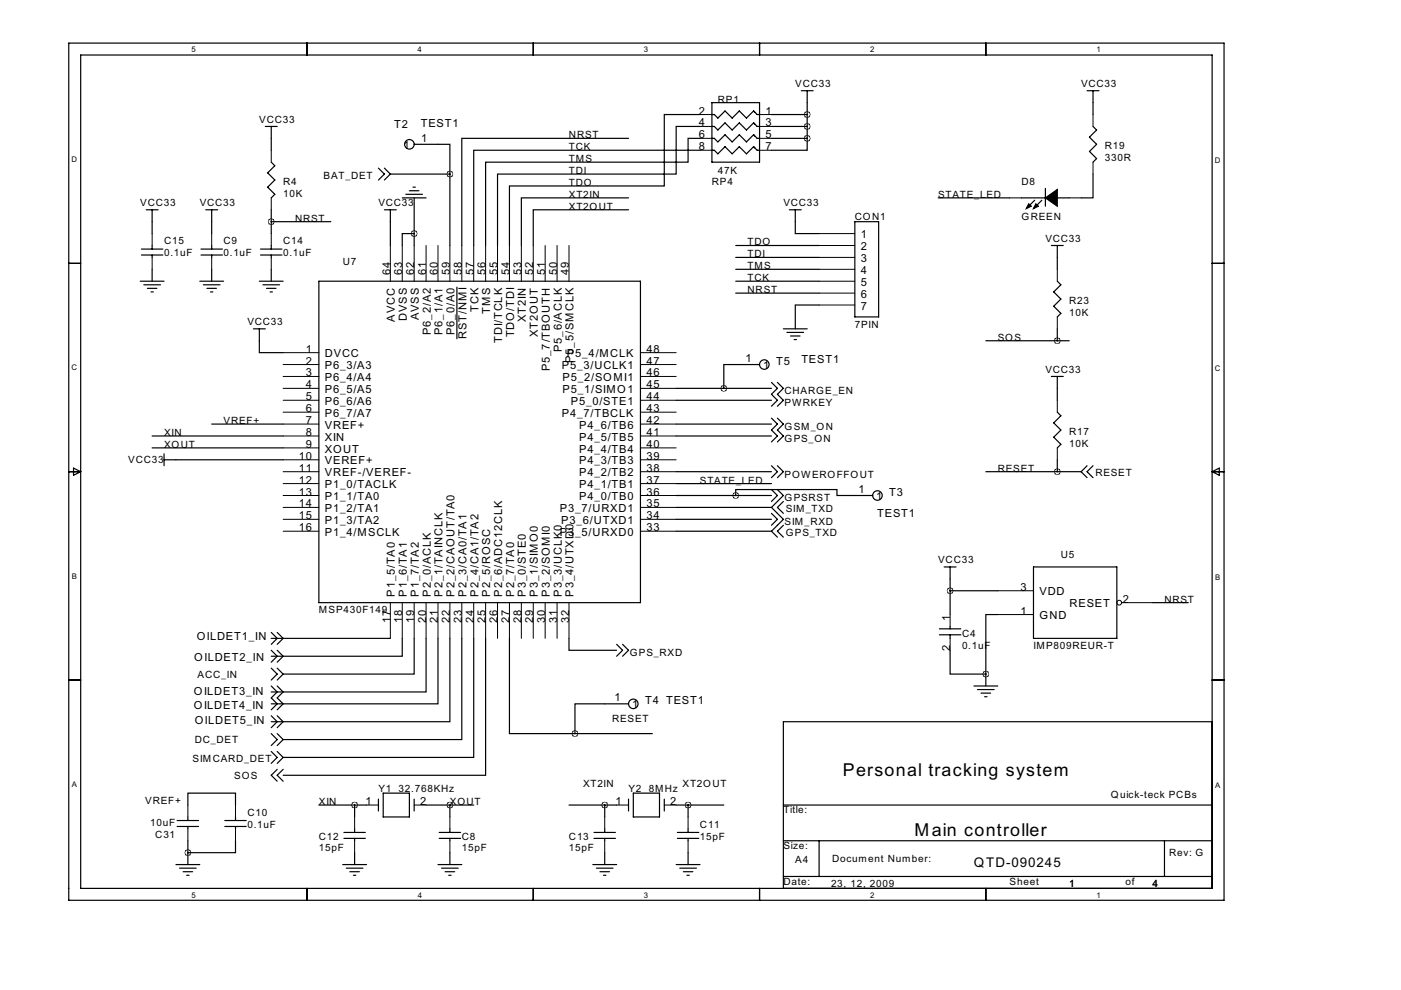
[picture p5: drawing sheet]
<svg xmlns="http://www.w3.org/2000/svg" width="297mm" height="210mm" viewBox="0 0 297 210" stroke-linecap="round" stroke-linejoin="round" font-family="sans-serif">
<g fill="none" stroke="#000" stroke-width=".25">
<path d="M17.1 11.7h239.9v176.7h-239.9zM65.1 9.1v2.6M113.1 9.1v2.6M161 9.1v2.6M169.9 19.2h2.5M171.1 19.2v7.6M209 9.1h-194.4v46.8M209 9.1h50.5v135.1M209 9.1v2.6M230.5 19.2h2.5M231.7 19.2v5.1M56.2 26.8h2.6"/>
<path d="M57.5 34.4l.8 .8-1.5 1.5 1.5 1.5-1.5 1.5 1.5 1.5-.8 .8M57.5 26.8v5.1M80.2 35.7l1.3 1.2-1.3 1.3M81.5 35.7l1.3 1.2M82.8 36.9l-1.3 1.3M82.8 36.9h12.6M87.6 39.7h.5M87.8 30.6h7.6v6.3M95.4 36.9v15.2M133.3 29.3h-35.4v22.8M148.4 31.9h-48v20.2M148.4 24.3h-7.6v15.1h-32.8v12.7"/>
<path d="M148.4 26.8h-5v10.1h-37.9v15.2M148.4 29.3h-2.5v5.1h-42.9v17.7M150.9 21.8h10.1v12.6h-10.1zM150.9 24.3h.5l.8 .8 1.5-1.6 1.5 1.6 1.5-1.6 1.6 1.6 1.5-1.6 .7 .8h.5M150.9 26.8h.5l.8 .8 1.5-1.5 1.5 1.5 1.5-1.5 1.6 1.5 1.5-1.5 .7 .7h.5M150.9 29.3h.5l.8 .8 1.5-1.5 1.5 1.5 1.5-1.5 1.6 1.5 1.5-1.5 .7 .7h.5M150.9 31.9h.5l.8 .7 1.5-1.5 1.5 1.5 1.5-1.5 1.6 1.5 1.5-1.5 .7 .8h.5M163.6 24.3h7.5M163.6 26.8h7.5M163.6 29.3h7.5M171.1 26.8v5.1h-7.5M221.6 40v3.7"/>
<path d="M231.7 36.9v5.1h-2.5M231.7 26.8l.8 .8-1.5 1.5 1.5 1.5-1.5 1.5 1.5 1.5-.8 .8M14.6 55.9v135.1h50.5M14.6 55.9h2.5M29.7 59.6h5.1M30 52.8h4.5M30 54.1h4.5M31 44.5h2.5M32.3 44.5v5M32.3 52.1v.7M32.3 54.1v.5M32.3 57.1v2.5"/>
<path d="M42.4 59.6h5M42.6 52.8h4.6M42.6 54.1h4.6M43.6 44.5h2.5M44.9 44.5v5M44.9 52.1v.7M44.9 54.1v.5M44.9 57.1v2.5M55 59.6h5M55.2 52.8h4.6M55.2 54.1h4.6M57.5 44.5v5"/>
<path d="M57.5 52.1v.7M57.5 54.1v.5M57.5 57.1v2.5M57.5 47h12.6M67.6 59.6h68.2v68.2h-68.2zM81.5 44.5h2.5M82.8 44.5v7.6M85.3 42h5M86 41.2h3.6M86.8 40.5h2M87.8 49.5h-2.5v2.6M87.8 42v10.1"/>
<path d="M133.3 44.5h-20.2v7.6M133.3 42h-22.8v10.1M156 59.6h17.7M156 52.1h17.7M156 54.6h17.7M156 57.1h17.7M167.4 44.5h2.5M168.6 44.5v5h5.1M181.2 47h5.1v20.2h-5.1zM198.9 42h15.2M216.6 42h5M219.4 42.5l-1.5 1.5"/>
<path d="M220.9 42.5l-1.5 1.5M222.9 52.1h2.5M224.2 59.6l.7 .8-1.5 1.5 1.5 1.5-1.5 1.5 1.5 1.6-.7 .7M224.2 42h2.5M224.2 52.1v5M257 55.9h2.5M30.5 60.4h3.5M31.2 61.2h2.1M32 61.9h.5M43.1 60.4h3.6M43.9 61.2h2M44.6 61.9h.5"/>
<path d="M53.7 69.7h2.5M55 69.7v5.1h5M55.7 60.4h3.6M56.5 61.2h2M57.3 61.9h.5M96.9 60.9v10.9M156 62.2h17.7M161 77.3h-7.5v5.1M166.1 69.7h5M166.8 70.5h3.6M167.6 71.3h2M168.4 72h.5"/>
<path d="M173.7 64.7h-5.1v5M181.2 67.2h.1M209 72.3h17.7M222.9 79.8h2.5M224.2 69.7v2.6M224.2 79.8v5.1M15.6 99.3l1.5 .7-1.5 .8zM32.3 92.5h27.7M32.3 95h27.7M34.8 97.5h25.2M34.8 96.3v2.5M44.9 89.9h15.1"/>
<path d="M143.4 84.9h20.2M143.4 89.9h20.2M143.4 92.5h20.2M143.4 82.4h20.2M163.6 88.7l1.2 1.2-1.2 1.3 1.2 1.3-1.2 1.2M163.6 81.1l1.2 1.3-1.2 1.2 1.2 1.3-1.2 1.3M163.6 98.8l1.2 1.2-1.2 1.3M164.8 98.8l1.3 1.2-1.3 1.3M164.8 88.7l1.3 1.2-1.3 1.3 1.3 1.3-1.3 1.2M164.8 81.1l1.3 1.3-1.3 1.2 1.3 1.3-1.3 1.3M224.2 87.4l.7 .8-1.5 1.5 1.5 1.5-1.5 1.5 1.5 1.5-.7 .8M224.2 97.5v2.5"/>
<path d="M230.5 98.8l-1.3 1.2M231.7 98.8l-1.2 1.2 1.2 1.3M14.6 100h2.5M143.4 100h20.2M143.4 105.1h20.2M143.4 102.6h20.2M143.4 107.6h20.2M143.4 110.1h20.2M143.4 112.7h20.2M156 105.1v-1.3h21.5v1.3h7.5M163.6 103.8l1.2 1.3-1.2 1.3M163.6 107.6l2.5 2.5-2.5 2.6"/>
<path d="M163.6 108.9l1.2 1.2-1.2 1.3M163.6 112.7l1.2 1.2M164.8 103.8l1.3 1.3-2.5 2.5M166.1 106.4l-1.3 1.2 1.3 1.3M166.1 111.4l-1.3 1.3 1.3 1.2M209 100h20.2M229.2 100l1.3 1.3M257 100h2.5M257 100l1.5-.7v1.5zM57.5 135.4h25.3M57.5 134.1l1.3 1.3-1.3 1.3M57.5 137.9l1.3 1.3-1.3 1.3"/>
<path d="M58.8 134.1l1.2 1.3-1.2 1.3M58.8 137.9l1.2 1.3-1.2 1.3M67.6 127.8h.1M85.3 135.4v3.8h-27.8M87.8 135.4v7.6h-27.8M90.3 135.4v11.4h-32.8M92.9 135.4v13.9h-35.4M95.4 135.4v17.7h-37.9M97.9 135.4v21.5h-37.9M100.4 135.4v25.3h-40.4M103 135.4v29h-43M108 135.4v20.2h13.9"/>
<path d="M120.6 135.4v2.5h10.1M130.7 136.7l1.3 1.2-1.3 1.3M132 136.7l1.3 1.2-1.3 1.3M199.2 134.6h4.5M199.2 133.4h4.5M200.2 120.2h2.5M201.4 137.9v5.1h7.6M201.4 120.2v10.1M201.4 132.9v.5M201.4 134.6v.8M201.4 125.3h10.1M211.5 130.3h-2.5v12.7"/>
<path d="M219.1 120.2h17.7v15.2h-17.7zM244.4 127.8h7.5M14.6 144.2h2.5M57.5 141.7l1.3 1.3-1.3 1.2M57.5 159.4l1.3 1.3-1.3 1.2M57.5 155.6l1.3 1.3-1.3 1.2M57.5 145.5l1.3 1.3-1.3 1.2 1.3 1.3-1.3 1.3M57.5 151.8l1.3 1.3-1.3 1.2M58.8 141.7l1.2 1.3M58.8 159.4l1.2 1.3M58.8 155.6l1.2 1.3M58.8 145.5l1.2 1.3-1.2 1.2 1.2 1.3-1.2 1.3"/>
<path d="M58.8 151.8l1.2 1.3-1.2 1.2M60 143l-1.2 1.2M60 156.9l-1.2 1.2M121.9 155.6h16.4M133.3 149.3h-11.4v6.3M206.5 145.5h5M207.2 146.3h3.6M208 147h2M208.8 147.8h.5M209 143v2.5M257 144.2h2.5M257 153.1h-90.9v35.3"/>
<path d="M259.5 144.2v46.8h-194.4M37.6 174h4.5M37.6 175.3h4.5M39.8 170.8v-2.6h10.1v2.6M39.8 173.3v.7M39.8 175.3v.5M39.8 178.3v5.1M42.4 173.3h.1M47.7 174h4.5M47.7 175.3h4.5M49.9 178.3v2.6h-10.1M49.9 173.3v.7"/>
<path d="M49.9 175.3v.5M58.8 163.2l-1.3 1.2 1.3 1.3M60 163.2l-1.2 1.2 1.2 1.3M60 160.7l-1.2 1.2M67.6 170.8h10.1M72.9 176.6h4.6M72.9 177.8h4.6M75.2 170.8v2.5M75.2 175.8v.8M75.2 177.8v.5M80.2 173.3h.1M80.2 169.5v2.5"/>
<path d="M81.2 168.2h5.6v5.1h-5.6zM87.8 169.5v2.5M90.3 170.8h10.1M93.1 176.6h4.6M93.1 177.8h4.6M95.4 170.8v2.5M95.4 175.8v.8M95.4 177.8v.5M120.6 170.8h10.1M125.9 176.6h4.6M125.9 177.8h4.6M128.2 170.8v2.5"/>
<path d="M128.2 175.8v.8M128.2 177.8v.5M133.3 173.3h.1M133.3 169.5v2.5M134.3 168.2h5.5v5.1h-5.5zM140.8 169.5v2.5M143.4 170.8h10.1M143.6 176.6h4.6M143.6 177.8h4.6M145.9 170.8v2.5M145.9 175.8v.8M145.9 177.8v.5"/>
<path d="M166.1 178.3h90.9M166.1 170.8h90.9M173.7 178.3v7.6M246.9 178.3v7.6M37.3 183.4h5.1M38.1 184.1h3.5M38.8 184.9h2M39.6 185.7h.5M65.1 188.4v2.6M72.7 183.4h5M73.4 184.1h3.6M74.2 184.9h2"/>
<path d="M74.9 185.7h.5M75.2 180.9v2.5M92.9 183.4h5M93.6 184.1h3.6M94.4 184.9h2M95.1 185.7h.5M95.4 180.9v2.5M113.1 188.4v2.6M125.7 183.4h5M126.4 184.1h3.6M127.2 184.9h2M128 185.7h.5"/>
<path d="M128.2 180.9v2.5M143.4 183.4h5M144.1 184.1h3.6M144.9 184.9h2M145.6 185.7h.5M145.9 180.9v2.5M161 188.4v2.6M166.1 185.9h90.9M209 188.4v2.6"/>
<circle cx="86.8" cy="30.6" r="1.01"/>
<circle cx="162" cy="77.3" r="1.01"/>
<circle cx="186" cy="105.1" r="1.01"/>
<circle cx="134.3" cy="149.3" r="1.01"/>
</g>
<g fill="none" stroke="#000" stroke-width=".21">
<path d="M57.5 31.9v2.5M148.4 24.3h2.5M148.4 31.9h2.5M148.4 26.8h2.5M148.4 29.3h2.5M161 24.3h2.6M161 31.9h2.6M161 26.8h2.6M161 29.3h2.6M231.7 24.3v2.5M231.7 34.4v2.5M32.3 49.5v2.6"/>
<path d="M32.3 54.6v2.5M44.9 49.5v2.6M44.9 54.6v2.5M57.5 42v2.5M57.5 49.5v2.6M57.5 54.6v2.5M82.8 52.1v7.5M85.3 52.1v7.5M87.8 52.1v7.5M90.3 52.1v7.5M92.9 52.1v7.5M95.4 52.1v7.5"/>
<path d="M97.9 52.1v7.5M100.4 52.1v7.5M103 52.1v7.5M105.5 52.1v7.5M108 52.1v7.5M110.5 52.1v7.5M113.1 52.1v7.5M115.6 52.1v7.5M118.1 52.1v7.5M120.6 52.1v7.5M173.7 49.5h7.5M173.7 52.1h7.5"/>
<path d="M173.7 54.6h7.5M173.7 57.1h7.5M173.7 59.6h7.5M214.1 42h2.5M224.2 57.1v2.5M226.7 42h2.5M60 74.8h7.6M60 77.3h7.6M60 79.8h7.6M135.8 74.8h7.6M135.8 77.3h7.6M135.8 79.8h7.6"/>
<path d="M173.7 62.2h7.5M173.7 64.7h7.5M224.2 67.2v2.5M60 82.4h7.6M60 84.9h7.6M60 87.4h7.6M60 89.9h7.6M60 92.5h7.6M60 95h7.6M60 97.5h7.6M135.8 82.4h7.6M135.8 84.9h7.6"/>
<path d="M135.8 87.4h7.6M135.8 89.9h7.6M135.8 92.5h7.6M135.8 95h7.6M135.8 97.5h7.6M224.2 84.9v2.5M224.2 95v2.5M60 100h7.6M60 102.6h7.6M60 105.1h7.6M60 107.6h7.6M60 110.1h7.6"/>
<path d="M60 112.7h7.6M135.8 100h7.6M135.8 102.6h7.6M135.8 105.1h7.6M135.8 107.6h7.6M135.8 110.1h7.6M135.8 112.7h7.6M82.8 127.8v7.6M85.3 127.8v7.6M87.8 127.8v7.6M90.3 127.8v7.6M92.9 127.8v7.6"/>
<path d="M95.4 127.8v7.6M97.9 127.8v7.6M100.4 127.8v7.6M103 127.8v7.6M105.5 127.8v7.6M108 127.8v7.6M110.5 127.8v7.6M113.1 127.8v7.6M115.6 127.8v7.6M118.1 127.8v7.6M120.6 127.8v7.6M201.4 130.3v2.6"/>
<path d="M201.4 135.4v2.5M211.5 125.3h7.6M211.5 130.3h7.6M237.8 127.8h6.6M39.8 170.8v2.5M39.8 175.8v2.5M49.9 170.8v2.5M49.9 175.8v2.5M75.2 173.3v2.5M75.2 178.3v2.6M77.7 170.8h2.5M87.8 170.8h2.5"/>
<path d="M95.4 173.3v2.5M95.4 178.3v2.6M128.2 173.3v2.5M128.2 178.3v2.6M130.7 170.8h2.6M140.8 170.8h2.6M145.9 173.3v2.5M145.9 178.3v2.6"/>
<circle cx="237.3" cy="127.8" r=".51"/>
</g>
<path d="M218.1 43.2l.5 .5-1 .5zM219.6 43.2l.5 .5-1 .5zM221.6 42l2.6-1.8v3.5z" fill="#000" stroke="#000" stroke-width=".25"/>
<path d="M171.1 29.3a.05 .05 0 0 0 .1 0 .05 .05 0 0 0-.1 0zM171.1 24.3a.05 .05 0 0 0 .1 0 .05 .05 0 0 0-.1 0zM171.1 26.8a.05 .05 0 0 0 .1 0 .05 .05 0 0 0-.1 0zM39.8 180.9a.05 .05 0 0 0 .1 0 .05 .05 0 0 0-.1 0zM75.1 170.8a.05 .05 0 0 0 .1 0 .05 .05 0 0 0-.1 0zM95.3 170.8a.05 .05 0 0 0 .1 0 .05 .05 0 0 0-.1 0zM201.4 125.3a.05 .05 0 0 0 .1 0 .05 .05 0 0 0-.1 0zM87.8 49.5a.05 .05 0 0 0 .1 0 .05 .05 0 0 0-.1 0zM209 143a.05 .05 0 0 0 .1 0 .05 .05 0 0 0-.1 0zM224.1 72.3a.05 .05 0 0 0 .1 0 .05 .05 0 0 0-.1 0zM224.1 100a.05 .05 0 0 0 .1 0 .05 .05 0 0 0-.1 0zM57.5 47a.05 .05 0 0 0 .1 0 .05 .05 0 0 0-.1 0zM145.8 170.8a.05 .05 0 0 0 .1 0 .05 .05 0 0 0-.1 0zM128.2 170.8a.05 .05 0 0 0 .1 0 .05 .05 0 0 0-.1 0zM155.9 105.1a.05 .05 0 0 0 .1 0 .05 .05 0 0 0-.1 0zM153.4 82.4a.05 .05 0 0 0 .1 0 .05 .05 0 0 0-.1 0zM95.3 36.9a.05 .05 0 0 0 .1 0 .05 .05 0 0 0-.1 0z" fill="#000" stroke="#000" stroke-width="1.3"/>
<g font-size="3.8">
<text x="178.7" y="164.7">Personal tracking system</text>
<text x="193.9" y="177.3">Main controller</text>
</g>
<text font-size="2.8" x="206.5" y="183.9">QTD-090245</text>
<g font-size="2.4">
<text x="83.6" y="27.2">T2</text>
<text x="89.2" y="26.9">TEST1</text>
<text x="148.2" y="24.3">2</text>
<text x="148.2" y="29.3">6</text>
<text x="148.2" y="26.8">4</text>
<text x="162.3" y="24.3">1</text>
<text x="162.3" y="26.8">3</text>
<text x="162.3" y="29.3">5</text>
<text x="85.6" y="31.6">1</text>
<text x="89.3" y="30.1">1</text>
<text x="148.2" y="31.9">8</text>
<text x="162.3" y="31.9">7</text>
<text x="182.5" y="50.5">1</text>
<text x="182.5" y="53.1">2</text>
<text x="82.8" y="58.4" transform="rotate(-90 82.8 58.4)">64</text>
<text x="85.3" y="58.4" transform="rotate(-90 85.3 58.4)">63</text>
<text x="87.8" y="58.4" transform="rotate(-90 87.8 58.4)">62</text>
<text x="90.3" y="58.4" transform="rotate(-90 90.3 58.4)">61</text>
<text x="92.9" y="58.4" transform="rotate(-90 92.9 58.4)">60</text>
<text x="95.4" y="58.4" transform="rotate(-90 95.4 58.4)">59</text>
<text x="97.9" y="58.4" transform="rotate(-90 97.9 58.4)">58</text>
<text x="100.4" y="58.4" transform="rotate(-90 100.4 58.4)">57</text>
<text x="103" y="58.4" transform="rotate(-90 103 58.4)">56</text>
<text x="105.5" y="58.4" transform="rotate(-90 105.5 58.4)">55</text>
<text x="108" y="58.4" transform="rotate(-90 108 58.4)">54</text>
<text x="110.5" y="58.4" transform="rotate(-90 110.5 58.4)">53</text>
<text x="113.1" y="58.4" transform="rotate(-90 113.1 58.4)">52</text>
<text x="115.6" y="58.4" transform="rotate(-90 115.6 58.4)">51</text>
<text x="118.1" y="58.4" transform="rotate(-90 118.1 58.4)">50</text>
<text x="120.6" y="58.4" transform="rotate(-90 120.6 58.4)">49</text>
<text x="182.5" y="55.6">3</text>
<text x="182.5" y="58.1">4</text>
<text x="182.5" y="60.6">5</text>
<text x="182.5" y="63.2">6</text>
<text x="182.5" y="65.7">7</text>
<text x="83.7" y="68.2" transform="rotate(-90 83.7 68.2)">AVCC</text>
<text x="86.3" y="68.1" transform="rotate(-90 86.3 68.1)">DVSS</text>
<text x="88.8" y="67.9" transform="rotate(-90 88.8 67.9)">AVSS</text>
<text x="91.3" y="71" transform="rotate(-90 91.3 71)">P6_2/A2</text>
<text x="93.8" y="71" transform="rotate(-90 93.8 71)">P6_1/A1</text>
<text x="96.4" y="71" transform="rotate(-90 96.4 71)">P6_0/A0</text>
<text x="98.9" y="71.8" transform="rotate(-90 98.9 71.8)">RST/NMI</text>
<text x="101.4" y="66.2" transform="rotate(-90 101.4 66.2)">TCK</text>
<text x="103.9" y="66.6" transform="rotate(-90 103.9 66.6)">TMS</text>
<text x="109" y="71.6" transform="rotate(-90 109 71.6)">TDO/TDI</text>
<text x="111.5" y="68.3" transform="rotate(-90 111.5 68.3)">XT2IN</text>
<text x="114" y="71.4" transform="rotate(-90 114 71.4)">XT2OUT</text>
<text x="64.9" y="74.8">1</text>
<text x="64.9" y="77.3">2</text>
<text x="68.9" y="75.8">DVCC</text>
<text x="106.5" y="72.7" transform="rotate(-90 106.5 72.7)">TDI/TCLK</text>
<text x="119.1" y="74.7" transform="rotate(-90 119.1 74.7)">P5_6/ACLK</text>
<text x="120.2" y="75.8">P5_4/MCLK</text>
<text x="121.6" y="77" transform="rotate(-90 121.6 77)">P5_5/SMCLK</text>
<text x="137.1" y="77.3">47</text>
<text x="137.1" y="74.8">48</text>
<text x="158" y="76.8">1</text>
<text x="164.5" y="77.3">T5</text>
<text x="169.9" y="77">TEST1</text>
<text x="64.9" y="79.8">3</text>
<text x="64.9" y="82.4">4</text>
<text x="68.9" y="78.3">P6_3/A3</text>
<text x="68.9" y="80.8">P6_4/A4</text>
<text x="68.9" y="83.4">P6_5/A5</text>
<text x="116.6" y="78.7" transform="rotate(-90 116.6 78.7)">P5_7/TBOUTH</text>
<text x="119.1" y="78.3">P5_3/UCLK1</text>
<text x="119.3" y="83.4">P5_1/SIMO1</text>
<text x="119.3" y="80.8">P5_2/SOMI1</text>
<text x="137.1" y="82.4">45</text>
<text x="137.1" y="79.8">46</text>
<text x="161.8" y="78.3">1</text>
<text x="64.9" y="84.9">5</text>
<text x="64.9" y="87.4">6</text>
<text x="64.9" y="89.9">7</text>
<text x="68.9" y="85.9">P6_6/A6</text>
<text x="68.9" y="88.4">P6_7/A7</text>
<text x="119.1" y="88.4">P4_7/TBCLK</text>
<text x="121" y="85.9">P5_0/STE1</text>
<text x="137.1" y="89.9">42</text>
<text x="137.1" y="87.4">43</text>
<text x="137.1" y="84.9">44</text>
<text x="64.9" y="92.5">8</text>
<text x="64.9" y="95">9</text>
<text x="68.9" y="90.9">VREF+</text>
<text x="68.9" y="93.5">XIN</text>
<text x="68.9" y="96">XOUT</text>
<text x="122.8" y="96">P4_4/TB4</text>
<text x="122.8" y="93.5">P4_5/TB5</text>
<text x="122.8" y="90.9">P4_6/TB6</text>
<text x="137.1" y="95">40</text>
<text x="137.1" y="92.5">41</text>
<text x="63.4" y="97.5">10</text>
<text x="63.4" y="100.1">11</text>
<text x="68.9" y="98.5">VEREF+</text>
<text x="68.9" y="101">VREF-/VEREF-</text>
<text x="122.8" y="101">P4_2/TB2</text>
<text x="122.8" y="98.5">P4_3/TB3</text>
<text x="137.1" y="100">38</text>
<text x="137.1" y="97.5">39</text>
<text x="63.4" y="102.6">12</text>
<text x="63.4" y="105.1">13</text>
<text x="63.4" y="107.6">14</text>
<text x="68.9" y="103.6">P1_0/TACLK</text>
<text x="68.9" y="106.1">P1_1/TA0</text>
<text x="122.8" y="106.1">P4_0/TB0</text>
<text x="122.8" y="103.6">P4_1/TB1</text>
<text x="137.1" y="107.6">35</text>
<text x="137.1" y="105.1">36</text>
<text x="137.1" y="102.6">37</text>
<text x="182" y="104.6">1</text>
<text x="185.8" y="106.1">1</text>
<text x="188.5" y="105.1">T3</text>
<text x="63.4" y="110.2">15</text>
<text x="63.4" y="112.7">16</text>
<text x="68.9" y="108.6">P1_2/TA1</text>
<text x="68.9" y="111.1">P1_3/TA2</text>
<text x="68.9" y="113.7">P1_4/MSCLK</text>
<text x="118.7" y="113.7">P3_5/URXD0</text>
<text x="118.7" y="108.6">P3_7/URXD1</text>
<text x="119" y="111.1">P3_6/UTXD1</text>
<text x="137.1" y="112.7">33</text>
<text x="137.1" y="110.1">34</text>
<text x="186" y="109.6">TEST1</text>
<text x="216.4" y="125.3">3</text>
<text x="83.7" y="126.6" transform="rotate(-90 83.7 126.6)">P1_5/TA0</text>
<text x="86.3" y="126.6" transform="rotate(-90 86.3 126.6)">P1_6/TA1</text>
<text x="88.8" y="126.6" transform="rotate(-90 88.8 126.6)">P1_7/TA2</text>
<text x="91.3" y="126.6" transform="rotate(-90 91.3 126.6)">P2_0/ACLK</text>
<text x="93.8" y="126.6" transform="rotate(-90 93.8 126.6)">P2_1/TAINCLK</text>
<text x="96.4" y="126.6" transform="rotate(-90 96.4 126.6)">P2_2/CAOUT/TA0</text>
<text x="98.9" y="126.6" transform="rotate(-90 98.9 126.6)">P2_3/CA0/TA1</text>
<text x="101.4" y="126.6" transform="rotate(-90 101.4 126.6)">P2_4/CA1/TA2</text>
<text x="103.9" y="126.6" transform="rotate(-90 103.9 126.6)">P2_5/ROSC</text>
<text x="106.5" y="126.6" transform="rotate(-90 106.5 126.6)">P2_6/ADC12CLK</text>
<text x="109" y="126.6" transform="rotate(-90 109 126.6)">P2_7/TA0</text>
<text x="111.5" y="126.6" transform="rotate(-90 111.5 126.6)">P3_0/STE0</text>
<text x="114" y="126.6" transform="rotate(-90 114 126.6)">P3_1/SIMO0</text>
<text x="116.6" y="126.6" transform="rotate(-90 116.6 126.6)">P3_2/SOMI0</text>
<text x="119.1" y="126.6" transform="rotate(-90 119.1 126.6)">P3_3/UCLK0</text>
<text x="121.6" y="126.6" transform="rotate(-90 121.6 126.6)">P3_4/UTXD0</text>
<text x="201.4" y="131.6" transform="rotate(-90 201.4 131.6)">1</text>
<text x="216.4" y="130.4">1</text>
<text x="220.4" y="126.3">VDD</text>
<text x="220.4" y="131.3">GND</text>
<text x="226.8" y="128.8">RESET</text>
<text x="238.1" y="127.8">2</text>
<text x="41.7" y="135.7">OILDET1_IN</text>
<text x="82.8" y="132.1" transform="rotate(-90 82.8 132.1)">17</text>
<text x="85.3" y="132.1" transform="rotate(-90 85.3 132.1)">18</text>
<text x="87.8" y="132.1" transform="rotate(-90 87.8 132.1)">19</text>
<text x="90.3" y="132.1" transform="rotate(-90 90.3 132.1)">20</text>
<text x="92.9" y="132.1" transform="rotate(-90 92.9 132.1)">21</text>
<text x="95.4" y="132.1" transform="rotate(-90 95.4 132.1)">22</text>
<text x="97.9" y="132.1" transform="rotate(-90 97.9 132.1)">23</text>
<text x="100.4" y="132.1" transform="rotate(-90 100.4 132.1)">24</text>
<text x="103" y="132.1" transform="rotate(-90 103 132.1)">25</text>
<text x="105.5" y="132.1" transform="rotate(-90 105.5 132.1)">26</text>
<text x="108" y="132.1" transform="rotate(-90 108 132.1)">27</text>
<text x="110.5" y="132.1" transform="rotate(-90 110.5 132.1)">28</text>
<text x="113.1" y="132.1" transform="rotate(-90 113.1 132.1)">29</text>
<text x="115.6" y="132.1" transform="rotate(-90 115.6 132.1)">30</text>
<text x="118.1" y="132.1" transform="rotate(-90 118.1 132.1)">31</text>
<text x="120.6" y="132.1" transform="rotate(-90 120.6 132.1)">32</text>
<text x="41.2" y="140.1">OILDET2_IN</text>
<text x="201.4" y="138.1" transform="rotate(-90 201.4 138.1)">2</text>
<text x="41.1" y="147.4">OILDET3_IN</text>
<text x="130.3" y="148.8">1</text>
<text x="136.8" y="149.3">T4 TEST1</text>
<text x="41.1" y="150.3">OILDET4_IN</text>
<text x="41.3" y="153.5">OILDET5_IN</text>
<text x="134" y="150.3">1</text>
<text x="77.5" y="170.8">1</text>
<text x="89.1" y="170.8">2</text>
<text x="130.5" y="170.8">1</text>
<text x="142.1" y="170.8">2</text>
</g>
<g font-size="2.1">
<text x="152.2" y="21.8">RP1</text>
<text x="168.6" y="18.5">VCC33</text>
<text x="229.2" y="18.5">VCC33</text>
<text x="55" y="26.1">VCC33</text>
<text x="120.6" y="29.3">NRST</text>
<text x="120.6" y="31.9">TCK</text>
<text x="120.6" y="34.4">TMS</text>
<text x="234.3" y="31.6">R19</text>
<text x="234.3" y="34.1">330R</text>
<text x="60" y="39.2">R4</text>
<text x="60" y="41.7">10K</text>
<text x="68.6" y="37.9">BAT_DET</text>
<text x="120.6" y="39.4">TDO</text>
<text x="120.6" y="42">XT2IN</text>
<text x="120.6" y="36.9">TDI</text>
<text x="150.9" y="39.2">RP4</text>
<text x="152.2" y="36.9">47K</text>
<text x="198.9" y="42">STATE_LED</text>
<text x="216.6" y="39.2">D8</text>
<text x="29.7" y="43.7">VCC33</text>
<text x="42.4" y="43.7">VCC33</text>
<text x="62.6" y="47">NRST</text>
<text x="80.2" y="43.7">VCC33</text>
<text x="120.6" y="44.5">XT2OUT</text>
<text x="166.1" y="43.7">VCC33</text>
<text x="181.2" y="46.8">CON1</text>
<text x="216.6" y="46.8">GREEN</text>
<text x="34.8" y="51.8">C15</text>
<text x="47.4" y="51.8">C9</text>
<text x="60" y="51.8">C14</text>
<text x="158.5" y="52.1">TDO</text>
<text x="221.6" y="51.3">VCC33</text>
<text x="34.8" y="54.3">0.1uF</text>
<text x="47.4" y="54.3">0.1uF</text>
<text x="60" y="54.3">0.1uF</text>
<text x="72.7" y="56.3">U7</text>
<text x="158.5" y="57.1">TMS</text>
<text x="158.5" y="54.6">TDI</text>
<text x="158.5" y="59.6">TCK</text>
<text x="158.5" y="62.2">NRST</text>
<text x="226.7" y="64.4">R23</text>
<text x="52.5" y="69">VCC33</text>
<text x="181.2" y="69.5">7PIN</text>
<text x="226.7" y="67">10K</text>
<text x="211.5" y="72.3">SOS</text>
<text x="166.3" y="83.6">CHARGE_EN</text>
<text x="221.6" y="79.1">VCC33</text>
<text x="47.4" y="89.9">VREF+</text>
<text x="166.3" y="86.2">PWRKEY</text>
<text x="34.8" y="92.5">XIN</text>
<text x="34.8" y="95">XOUT</text>
<text x="166.3" y="93.7">GPS_ON</text>
<text x="166.3" y="91.2">GSM_ON</text>
<text x="226.7" y="92.2">R17</text>
<text x="226.7" y="94.7">10K</text>
<text x="27.2" y="98.3">VCC33</text>
<text x="166.3" y="101.3">POWEROFFOUT</text>
<text x="211.5" y="100">RESET</text>
<text x="232.2" y="101.1">RESET</text>
<text x="148.4" y="102.6">STATE_LED</text>
<text x="166.3" y="106.4">GPSRST</text>
<text x="166.3" y="111.4">SIM_RXD</text>
<text x="166.6" y="108.6">SIM_TXD</text>
<text x="166.6" y="113.7">GPS_TXD</text>
<text x="198.9" y="119.5">VCC33</text>
<text x="224.9" y="118.4">U5</text>
<text x="67.6" y="130.1">MSP430F149</text>
<text x="246.9" y="127.8">NRST</text>
<text x="204" y="135.1">C4</text>
<text x="204" y="137.7">0.1uF</text>
<text x="219.1" y="137.7">IMP809REUR-T</text>
<text x="41.9" y="143.8">ACC_IN</text>
<text x="133.5" y="139.2">GPS_RXD</text>
<text x="129.8" y="153.2">RESET</text>
<text x="40.8" y="161.7">SIMCARD_DET</text>
<text x="41.3" y="157.7">DC_DET</text>
<text x="49.7" y="165.1">SOS</text>
<text x="80.2" y="168">Y1</text>
<text x="84.5" y="168">32.768KHz</text>
<text x="123.6" y="166.9">XT2IN</text>
<text x="133.3" y="168">Y2</text>
<text x="137.6" y="168">8MHz</text>
<text x="144.7" y="166.9">XT2OUT</text>
<text x="30.8" y="170.5">VREF+</text>
<text x="52.5" y="173">C10</text>
<text x="67.6" y="170.8">XIN</text>
<text x="95.4" y="170.8">XOUT</text>
<text x="166.1" y="172.5">Title:</text>
<text x="235.5" y="169.2">Quick-teck PCBs</text>
<text x="31.8" y="175.3">10uF</text>
<text x="32.9" y="177.8">C31</text>
<text x="52.5" y="175.6">0.1uF</text>
<text x="67.6" y="178.1">C12</text>
<text x="97.9" y="178.1">C8</text>
<text x="120.6" y="178.1">C13</text>
<text x="148.4" y="175.5">C11</text>
<text x="148.4" y="178.1">15pF</text>
<text x="67.6" y="180.6">15pF</text>
<text x="97.9" y="180.6">15pF</text>
<text x="120.6" y="180.6">15pF</text>
<text x="166.1" y="180.1">Size:</text>
<text x="168.6" y="183.1">A4</text>
<text x="176.4" y="182.9">Document Number:</text>
<text x="247.9" y="181.6">Rev: G</text>
<text x="166.1" y="187.7">Date:</text>
<text x="176.2" y="188.2">23, 12, 2009</text>
<text x="214.1" y="187.7">Sheet</text>
<text x="226.7" y="188.2">1</text>
<text x="238.6" y="187.7">of</text>
<text x="244.4" y="188.2">4</text>
</g>
<g font-size="1.6">
<text x="40.6" y="11.1">5</text>
<text x="88.6" y="11.1">4</text>
<text x="136.5" y="11.1">3</text>
<text x="184.5" y="11.1">2</text>
<text x="232.5" y="11.1">1</text>
<text x="15.2" y="34.3">D</text>
<text x="257.6" y="34.6">D</text>
<text x="15.2" y="78.5">C</text>
<text x="257.6" y="78.8">C</text>
<text x="15.2" y="122.7">B</text>
<text x="257.6" y="123">B</text>
<text x="15.2" y="166.9">A</text>
<text x="257.6" y="167.1">A</text>
<text x="40.6" y="190.4">5</text>
<text x="88.6" y="190.4">4</text>
<text x="136.5" y="190.4">3</text>
<text x="184.5" y="190.4">2</text>
<text x="232.5" y="190.4">1</text>
</g>
</svg>
